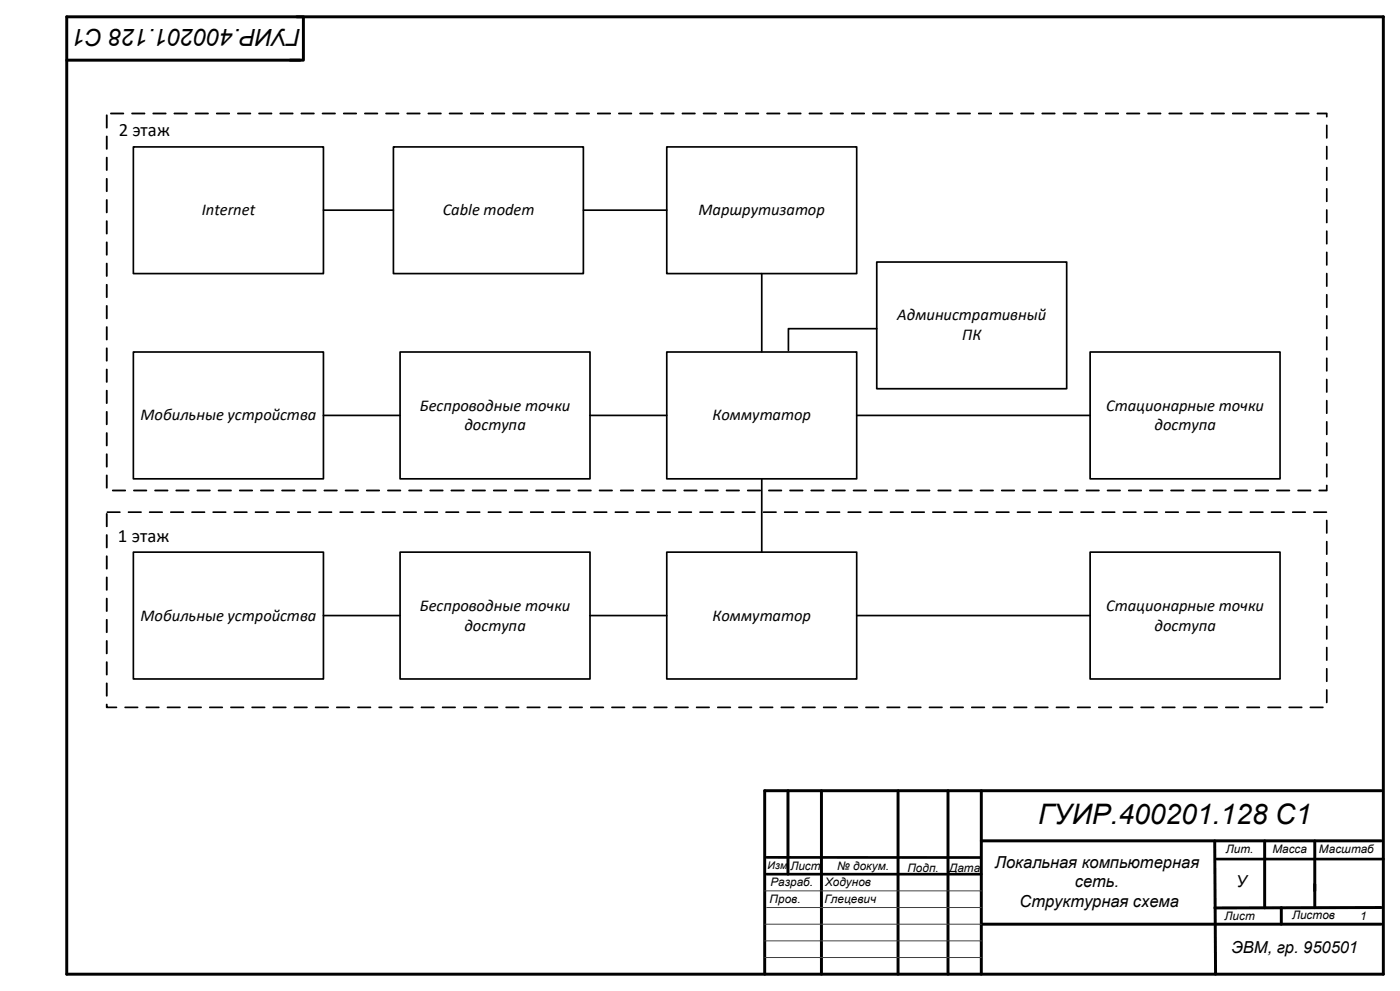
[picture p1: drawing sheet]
<svg xmlns="http://www.w3.org/2000/svg" width="420mm" height="297mm" viewBox="0 0 420 297" stroke-linecap="round" stroke-linejoin="round" font-family="sans-serif">
<g fill="none" stroke="#000" stroke-width=".89">
<path d="M20 5h395v287h-395zM20 18h70M89 5h2v13h-4M236.4 237v25M246.4 237v55M269.4 237v55M284.4 237v55M294.4 237v55M414.4 237h-185v55M294.4 252h120M364.4 252l.3 40M379.4 252v20.1"/>
<path d="M394.4 252v20M294.4 277h70M364.5 277h49.9M384.4 272v5M414.4 272l-50 .1"/>
</g>
<path d="M229.4 277h65M229.4 267h65M230 272h64.4M229.4 282h65M229.4 287h65" fill="none" stroke="#404040" stroke-width=".3"/>
<path d="M230 257h64M365 257.5h50M230 262h64.4" fill="none" stroke="#000" stroke-width=".8"/>
<g fill="none" stroke="#000" stroke-width=".51">
<path d="M40 44h57v38h-57zM118 44h57v38h-57zM200 44h57v38h-57zM97 63h21M175 63h25M263 78.5h57v38h-57zM228.5 82v23.5M263 98.5h-26.5v6.5M40 105.5h57v38h-57zM120 105.5h57v38h-57zM200 105.5h57v38h-57zM327 105.5h57v38h-57z"/>
<path d="M97 124.5h23M177 124.5h23M257 124.5h70M228.5 143.5v22M40 165.5h57v38h-57zM120 165.5h57v38h-57zM200 165.5h57v38h-57zM327 165.5h57v38h-57zM97 184.5h23M177 184.5h23M257 184.5h70"/>
</g>
<g fill="#000">
<path d="M31.8 34.4l.4-.1 .1 .2v3.8l-.3 .2-.3-.2zM31.8 40.7h.4l.1 .2v3.7l-.3 .3-.3-.3zM31.8 47.1l.4-.1 .1 .2v3.7l-.3 .3-.3-.3zM31.8 53.4h.4l.1 .2v3.7l-.3 .3-.3-.3zM31.8 59.8l.4-.1 .1 .2v3.7l-.3 .3-.3-.3zM31.8 66.2l.4-.1 .1 .2v3.7l-.3 .3-.3-.3zM31.8 72.5l.4-.1 .1 .2v3.7l-.3 .3-.3-.3zM31.8 78.9l.4-.1 .1 .2v3.7l-.3 .3-.3-.3zM31.8 85.2l.4-.1 .1 .2v3.7l-.3 .3-.3-.3zM31.8 91.6l.4-.1 .1 .2v3.7l-.3 .3-.3-.3zM31.8 97.9l.4-.1 .1 .2v3.7l-.3 .3-.3-.3zM31.8 104.3l.4-.1 .1 .2v3.7l-.3 .3-.3-.3zM31.8 110.6l.4-.1 .1 .2v3.7l-.3 .3-.3-.3zM31.8 117l.4-.1 .1 .2v3.7l-.3 .3-.3-.3zM31.8 123.3l.4-.1 .1 .2v3.7l-.3 .3-.3-.3zM31.8 129.7l.4-.1 .1 .2v3.7l-.3 .3-.3-.3zM31.8 136l.4-.1 .1 .2v3.7l-.3 .3-.3-.3zM31.8 142.4l.4-.1 .1 .2v3.7l-.3 .2-.3-.2zM33.6 146.9l3.9-.2 .3 .3-.3 .3h-3.6zM40 146.9l3.9-.2 .3 .3-.3 .3h-3.7zM46.3 146.9l3.9-.2 .3 .3-.3 .3h-3.6zM52.7 146.9l3.9-.2 .3 .3-.3 .3h-3.7zM59 146.9l3.9-.2 .3 .3-.3 .3h-3.6zM65.4 146.9l3.9-.2 .3 .3-.3 .3h-3.7zM71.7 146.9l3.9-.2 .3 .3-.3 .3h-3.6zM78.2 146.8l3.8-.1 .3 .3-.3 .3h-3.7l-.3-.3zM84.5 146.8l3.8-.1 .3 .3-.3 .3h-3.6l-.3-.3zM90.9 146.8l3.8-.1 .3 .3-.3 .3h-3.7l-.3-.3zM97.2 146.8l3.8-.1 .3 .3-.3 .3h-3.6l-.3-.3zM103.6 146.8l3.8-.1 .3 .3-.3 .3h-3.7l-.3-.3zM109.9 146.8l3.8-.1 .3 .3-.3 .3h-3.6l-.3-.3zM116.2 146.9l3.9-.2 .3 .3-.3 .3h-3.7zM122.5 146.9l3.9-.2 .3 .3-.3 .3h-3.6zM128.9 146.9l3.9-.2 .3 .3-.3 .3h-3.7zM135.3 146.8l3.8-.1 .3 .3-.3 .3h-3.7l-.2-.3zM141.7 146.8l3.8-.1 .3 .3-.3 .3h-3.7l-.3-.3zM148 146.8l3.8-.1 .3 .3-.3 .3h-3.7l-.2-.3zM154.4 146.8l3.8-.1 .3 .3-.3 .3h-3.7l-.3-.3zM160.7 146.8l3.8-.1 .3 .3-.3 .3h-3.7l-.2-.3zM167.1 146.8l3.8-.1 .3 .3-.3 .3h-3.7l-.3-.3zM173.4 146.8l3.8-.1 .3 .3-.3 .3h-3.7l-.2-.3zM179.8 146.8l3.8-.1 .3 .3-.3 .3h-3.7l-.3-.3zM186.1 146.8l3.8-.1 .3 .3-.3 .3h-3.7l-.2-.3zM192.5 146.8l3.8-.1 .3 .3-.3 .3h-3.7l-.3-.3zM198.8 146.8l3.8-.1 .3 .3-.3 .3h-3.7l-.2-.3zM205.2 146.8l3.8-.1 .3 .3-.3 .3h-3.7l-.3-.3zM211.5 146.8l3.8-.1 .3 .3-.3 .3h-3.7l-.2-.3zM217.9 146.8l3.8-.1 .3 .3-.3 .3h-3.7l-.3-.3zM224.2 146.8l3.8-.1 .3 .3-.3 .3h-3.7l-.2-.3zM230.6 146.8l3.8-.1 .3 .3-.3 .3h-3.7l-.3-.3zM236.9 146.8l3.8-.1 .3 .3-.3 .3h-3.7l-.2-.3zM243.3 146.8l3.8-.1 .3 .3-.3 .3h-3.7l-.3-.3zM249.6 146.8l3.8-.1 .3 .3-.3 .3h-3.7l-.2-.3zM256 146.8l3.8-.1 .3 .3-.3 .3h-3.7l-.3-.3zM262.3 146.8l3.8-.1 .3 .3-.3 .3h-3.7l-.2-.3zM268.7 146.8l3.8-.1 .3 .3-.3 .3h-3.7l-.3-.3zM275 146.8l3.8-.1 .3 .3-.3 .3h-3.7l-.2-.3zM281.4 146.8l3.8-.1 .3 .3-.3 .3h-3.7l-.3-.3zM287.7 146.8l3.8-.1 .3 .3-.3 .3h-3.7l-.2-.3zM294.1 146.8l3.8-.1 .3 .3-.3 .3h-3.7l-.3-.3zM300.4 146.8l3.8-.1 .3 .3-.3 .3h-3.7l-.2-.3zM306.8 146.8l3.8-.1 .3 .3-.3 .3h-3.7l-.3-.3zM313.1 146.8l3.8-.1 .3 .3-.3 .3h-3.7l-.2-.3zM319.5 146.8l3.8-.1 .3 .3-.3 .3h-3.7l-.3-.3zM325.8 146.8l3.8-.1 .3 .3-.3 .3h-3.7l-.2-.3zM332.2 146.8l3.8-.1 .3 .3-.3 .3h-3.7l-.3-.3zM338.5 146.8l3.8-.1 .3 .3-.3 .3h-3.7l-.2-.3zM344.9 146.8l3.8-.1 .3 .3-.3 .3h-3.7l-.3-.3zM351.2 146.8l3.8-.1 .3 .3-.3 .3h-3.7l-.2-.3zM357.6 146.8l3.8-.1 .3 .3-.3 .3h-3.7l-.3-.3zM363.9 146.8l3.8-.1 .3 .3-.3 .3h-3.7l-.2-.3zM370.3 146.8l3.8-.1 .3 .3-.3 .3h-3.7l-.3-.3zM376.6 146.8l3.8-.1 .3 .3-.3 .3h-3.7l-.2-.3zM383 146.8l3.8-.1 .3 .3-.3 .3h-3.7l-.3-.3zM389.3 146.8l3.8-.1 .3 .3-.3 .3h-3.7l-.2-.3zM395.7 146.8l2.3-.1-.2 .3v-1.6l.4-.1v1.9l-2.4 .1-.3-.3zM397.9 138.9l.4 .3v3.7l-.3 .2-.2-.2zM397.9 132.6l.4 .2v3.7l-.3 .3-.2-.3zM397.9 126.2l.4 .3v3.7l-.3 .2-.2-.2zM397.9 119.9l.4 .2v3.7l-.3 .3-.2-.3zM397.9 113.5l.4 .3v3.7l-.3 .2-.2-.2zM397.9 107.2l.4 .2v3.7l-.3 .3-.2-.3zM397.9 100.8l.4 .3v3.7l-.3 .2-.2-.2zM397.9 94.5l.4 .2v3.7l-.3 .3-.2-.3zM397.9 88.1l.4 .3v3.7l-.3 .2-.2-.2zM397.9 81.8l.4 .2v3.7l-.3 .3-.2-.3zM397.9 75.4l.4 .3v3.7l-.3 .2-.2-.2zM397.9 69.1l.4 .2v3.7l-.3 .3-.2-.3zM397.9 62.7l.4 .3v3.7l-.3 .2-.2-.2zM397.9 56.4l.4 .2v3.7l-.3 .3-.2-.3zM397.9 50l.4 .3v3.7l-.3 .2-.2-.2zM397.8 43.8l.3-.1 .2 .2v3.7l-.3 .3-.2-.3zM397.8 37.5l.3-.1 .2 .2v3.7l-.3 .3-.2-.3zM395.1 33.8h3l.1 1.3h-.4v-1.1l.2 .3h-2.8l-.2-.3zM388.8 33.8l3.8-.1 .3 .3-.3 .3h-3.7l-.3-.3zM382.4 33.8l3.8-.1 .3 .3-.3 .3h-3.7l-.2-.3zM376.1 33.8l3.8-.1 .3 .3-.3 .3h-3.7l-.3-.3zM369.7 33.8l3.8-.1 .3 .3-.3 .3h-3.7l-.2-.3zM363.4 33.8l3.8-.1 .3 .3-.3 .3h-3.7l-.3-.3zM357 33.8l3.8-.1 .3 .3-.3 .3h-3.7l-.2-.3zM350.7 33.8l3.8-.1 .3 .3-.3 .3h-3.7l-.3-.3zM344.3 33.8l3.8-.1 .3 .3-.3 .3h-3.7l-.2-.3zM338 33.8l3.8-.1 .3 .3-.3 .3h-3.7l-.3-.3zM331.6 33.8l3.8-.1 .3 .3-.3 .3h-3.7l-.2-.3zM325.3 33.8l3.8-.1 .3 .3-.3 .3h-3.7l-.3-.3zM318.9 33.8l3.8-.1 .3 .3-.3 .3h-3.7l-.2-.3zM312.6 33.8l3.8-.1 .3 .3-.3 .3h-3.7l-.3-.3zM306.2 33.8l3.8-.1 .3 .3-.3 .3h-3.7l-.2-.3zM299.9 33.8l3.8-.1 .3 .3-.3 .3h-3.7l-.3-.3zM293.5 33.8l3.8-.1 .3 .3-.3 .3h-3.7l-.2-.3zM287.2 33.8l3.8-.1 .3 .3-.3 .3h-3.7l-.3-.3zM280.8 33.8l3.8-.1 .3 .3-.3 .3h-3.7l-.2-.3zM274.5 33.8l3.8-.1 .3 .3-.3 .3h-3.7l-.3-.3zM268.1 33.8l3.8-.1 .3 .3-.3 .3h-3.7l-.2-.3zM261.8 33.8l3.8-.1 .3 .3-.3 .3h-3.7l-.3-.3zM255.4 33.8l3.8-.1 .3 .3-.3 .3h-3.7l-.2-.3zM249.1 33.8l3.8-.1 .3 .3-.3 .3h-3.7l-.3-.3zM242.7 33.8l3.8-.1 .3 .3-.3 .3h-3.7l-.2-.3zM236.4 33.8l3.8-.1 .3 .3-.3 .3h-3.7l-.3-.3zM230 33.8l3.8-.1 .3 .3-.3 .3h-3.7l-.2-.3zM223.7 33.8l3.8-.1 .3 .3-.3 .3h-3.7l-.3-.3zM217.3 33.8l3.8-.1 .3 .3-.3 .3h-3.7l-.2-.3zM211 33.8l3.8-.1 .3 .3-.3 .3h-3.7l-.3-.3zM204.6 33.8l3.8-.1 .3 .3-.3 .3h-3.7l-.2-.3zM198.3 33.8l3.8-.1 .3 .3-.3 .3h-3.7l-.3-.3zM191.9 33.8l3.8-.1 .3 .3-.3 .3h-3.7l-.2-.3zM185.6 33.8l3.8-.1 .3 .3-.3 .3h-3.7l-.3-.3zM179.2 33.8l3.8-.1 .3 .3-.3 .3h-3.7l-.2-.3zM172.9 33.8l3.8-.1 .3 .3-.3 .3h-3.7l-.3-.3zM166.5 33.8l3.8-.1 .3 .3-.3 .3h-3.7l-.2-.3zM160.2 33.8l3.8-.1 .3 .3-.3 .3h-3.7l-.3-.3zM153.8 33.8l3.8-.1 .3 .3-.3 .3h-3.7l-.2-.3zM147.5 33.8l3.8-.1 .3 .3-.3 .3h-3.7l-.3-.3zM141.1 33.8l3.8-.1 .3 .3-.3 .3h-3.7l-.2-.3zM134.8 33.8l3.8-.1 .3 .3-.3 .3h-3.7l-.3-.3zM128.4 33.8l3.8-.1 .3 .3-.3 .3h-3.7l-.2-.3zM122.1 33.8l3.8-.1 .3 .3-.3 .3h-3.7l-.3-.3zM115.7 33.8l3.8-.1 .3 .3-.3 .3h-3.7l-.2-.3zM109.4 33.8l3.8-.1 .3 .3-.3 .3h-3.7l-.3-.3zM103 33.8l3.8-.1 .3 .3-.3 .3h-3.7l-.2-.3zM96.7 33.8l3.8-.1 .3 .3-.3 .3h-3.7l-.3-.3zM90.3 33.8l3.8-.1 .3 .3-.3 .3h-3.7l-.2-.3zM84 33.8l3.8-.1 .3 .3-.3 .3h-3.7l-.3-.3zM77.6 33.8l3.8-.1 .3 .3-.3 .3h-3.7l-.2-.3zM71.3 33.8l3.8-.1 .3 .3-.3 .3h-3.7l-.3-.3zM64.9 33.8l3.8-.1 .3 .3-.3 .3h-3.7l-.2-.3zM58.6 33.8l3.8-.1 .3 .3-.3 .3h-3.7l-.3-.3zM52.2 33.8l3.8-.1 .3 .3-.3 .3h-3.7l-.2-.3zM45.9 33.8l3.8-.1 .3 .3-.3 .3h-3.7l-.3-.3zM39.5 33.8l3.8-.1 .3 .3-.3 .3h-3.7l-.2-.3zM33.2 33.8l3.8-.1 .3 .3-.3 .3h-3.7l-.3-.3z"/>
<path d="M31.9 153.8l.4 .3v3.6l-.3 .3-.3-.3zM31.9 160.1l.4 .3v3.7l-.3 .2-.3-.2zM31.9 166.5l.4 .3v3.6l-.3 .3-.3-.3zM31.9 172.8l.4 .3v3.7l-.3 .2-.3-.2zM31.8 179.2h.4l.1 .2v3.7l-.3 .3-.3-.3zM31.8 185.6l.4-.1 .1 .3v3.7l-.3 .2-.3-.2zM31.8 191.9h.4l.1 .2v3.7l-.3 .3-.3-.3zM31.8 198.3l.4-.1 .1 .3v3.7l-.3 .2-.3-.2zM31.8 204.6h.4l.1 .2v3.7l-.3 .3-.3-.3zM31.8 211h.5v1l-.3-.2h2.9l.2 .3-3.1 .2-.3-.3zM37.3 211.9l3.9-.1 .3 .2-.3 .3h-3.7zM43.7 211.9l3.9-.1 .3 .2-.3 .3h-3.7zM50 211.9l3.9-.1 .3 .2-.3 .3h-3.7zM56.5 211.8h3.8l.3 .2-.3 .3h-3.7l-.2-.2zM62.8 211.8h3.8l.3 .2-.3 .3h-3.7l-.2-.2zM69.1 211.9l3.9-.1 .3 .2-.3 .3h-3.7zM75.5 211.8h3.8l.3 .2-.3 .3h-3.7l-.2-.2zM81.9 211.8h3.8l.3 .2-.3 .3h-3.7l-.2-.2zM88.2 211.8h3.8l.3 .2-.3 .3h-3.7l-.2-.2zM94.6 211.8h3.8l.3 .2-.3 .3h-3.7l-.2-.2zM100.8 211.9l3.9-.1 .3 .2-.3 .3h-3.7zM107.3 211.8h3.8l.3 .2-.3 .3h-3.7l-.2-.2zM113.6 211.8h3.8l.3 .2-.3 .3h-3.7l-.2-.2zM120 211.8h3.8l.3 .2-.3 .3h-3.7l-.2-.2zM126.3 211.8h3.8l.3 .2-.3 .3h-3.7l-.2-.2zM132.7 211.8h3.8l.3 .2-.3 .3h-3.7l-.2-.2zM139 211.8h3.8l.3 .2-.3 .3h-3.7l-.2-.2zM145.4 211.8h3.8l.3 .2-.3 .3h-3.7l-.2-.2zM151.7 211.8h3.8l.3 .2-.3 .3h-3.7l-.2-.2zM158.1 211.8h3.8l.3 .2-.3 .3h-3.7l-.2-.2zM164.4 211.8h3.8l.3 .2-.3 .3h-3.7l-.2-.2zM170.8 211.8h3.8l.3 .2-.3 .3h-3.7l-.2-.2zM177.1 211.8h3.8l.3 .2-.3 .3h-3.7l-.2-.2zM183.5 211.8h3.8l.3 .2-.3 .3h-3.7l-.2-.2zM189.8 211.8h3.8l.3 .2-.3 .3h-3.7l-.2-.2zM196.2 211.8h3.8l.3 .2-.3 .3h-3.7l-.2-.2zM202.5 211.8h3.8l.3 .2-.3 .3h-3.7l-.2-.2zM208.9 211.8h3.8l.3 .2-.3 .3h-3.7l-.2-.2zM215.2 211.8h3.8l.3 .2-.3 .3h-3.7l-.2-.2zM221.6 211.8h3.8l.3 .2-.3 .3h-3.7l-.2-.2zM227.9 211.8h3.8l.3 .2-.3 .3h-3.7l-.2-.2zM234.3 211.8h3.8l.3 .2-.3 .3h-3.7l-.2-.2zM240.6 211.8h3.8l.3 .2-.3 .3h-3.7l-.2-.2zM247 211.8h3.8l.3 .2-.3 .3h-3.7l-.2-.2zM253.3 211.8h3.8l.3 .2-.3 .3h-3.7l-.2-.2zM259.7 211.8h3.8l.3 .2-.3 .3h-3.7l-.2-.2zM266 211.8h3.8l.3 .2-.3 .3h-3.7l-.2-.2zM272.3 211.9l3.9-.1 .3 .2-.3 .3h-3.7zM278.6 211.9l3.9-.1 .3 .2-.3 .3h-3.7zM285 211.9l3.9-.1 .3 .2-.3 .3h-3.7zM291.3 211.9l3.9-.1 .3 .2-.3 .3h-3.7zM297.7 211.9l3.9-.1 .3 .2-.3 .3h-3.7zM304 211.9l3.9-.1 .3 .2-.3 .3h-3.7zM310.4 211.9l3.9-.1 .3 .2-.3 .3h-3.7zM316.7 211.9l3.9-.1 .3 .2-.3 .3h-3.7zM323.1 211.9l3.9-.1 .3 .2-.3 .3h-3.7zM329.4 211.9l3.9-.1 .3 .2-.3 .3h-3.7zM335.8 211.9l3.9-.1 .3 .2-.3 .3h-3.7zM342.1 211.9l3.9-.1 .3 .2-.3 .3h-3.7zM348.5 211.9l3.9-.1 .3 .2-.3 .3h-3.7zM354.8 211.9l3.9-.1 .3 .2-.3 .3h-3.7zM361.2 211.9l3.9-.1 .3 .2-.3 .3h-3.7zM367.5 211.9l3.9-.1 .3 .2-.3 .3h-3.7zM373.9 211.9l3.9-.1 .2 .2-.2 .3h-3.7zM380.2 211.9l3.9-.1 .3 .2-.3 .3h-3.7zM386.5 211.9l4-.1 .2 .2-.2 .3h-3.7zM392.9 211.9l3.9-.1 .3 .2-.3 .3h-3.7zM397.9 206.6l.4 .2v3.7l-.3 .3-.2-.3zM397.9 200.2l.4 .2v3.8l-.3 .2-.2-.2zM397.9 193.9l.4 .2v3.7l-.3 .3-.2-.3zM397.9 187.5l.4 .2v3.8l-.3 .2-.2-.2zM397.9 181.2l.4 .2v3.7l-.3 .3-.2-.3zM397.9 174.8l.4 .2v3.8l-.3 .2-.2-.2zM397.9 168.5l.4 .2v3.7l-.3 .3-.2-.3zM397.9 162.1l.4 .2v3.8l-.3 .2-.2-.2zM397.9 155.8l.4 .2v3.7l-.3 .3-.2-.3zM394 153.3l3.9-.1 .2 .3-.2 .3h-3.7l-.3-.2zM387.6 153.3l3.9-.1 .3 .3-.3 .3h-3.7l-.2-.2zM381.3 153.3l3.9-.1 .2 .3-.2 .3h-3.7l-.3-.2zM374.9 153.3l3.9-.1 .3 .3-.3 .3h-3.7l-.2-.2zM368.6 153.3l3.9-.1 .2 .3-.2 .3h-3.7l-.3-.2zM362.2 153.3l3.9-.1 .3 .3-.3 .3h-3.7l-.2-.2zM355.9 153.3l3.9-.1 .2 .3-.2 .3h-3.7l-.3-.2zM349.5 153.3l3.9-.1 .3 .3-.3 .3h-3.7l-.2-.2zM343.2 153.3l3.9-.1 .2 .3-.2 .3h-3.7l-.3-.2zM336.8 153.3l3.9-.1 .3 .3-.3 .3h-3.7l-.2-.2zM330.5 153.3l3.9-.1 .2 .3-.2 .3h-3.7l-.3-.2zM324.1 153.3l3.9-.1 .3 .3-.3 .3h-3.7l-.2-.2zM317.8 153.3l3.9-.1 .2 .3-.2 .3h-3.7l-.3-.2zM311.4 153.3l3.9-.1 .3 .3-.3 .3h-3.7l-.2-.2zM305.1 153.3l3.9-.1 .2 .3-.2 .3h-3.7l-.3-.2zM298.7 153.3l3.9-.1 .3 .3-.3 .3h-3.7l-.2-.2zM292.4 153.3l3.9-.1 .2 .3-.2 .3h-3.7l-.3-.2zM286 153.3l3.9-.1 .3 .3-.3 .3h-3.7l-.2-.2zM279.7 153.3l3.9-.1 .2 .3-.2 .3h-3.7l-.3-.2zM273.3 153.3l3.9-.1 .3 .3-.3 .3h-3.7l-.2-.2zM267 153.3l3.9-.1 .2 .3-.2 .3h-3.7l-.3-.2zM260.6 153.3l3.9-.1 .3 .3-.3 .3h-3.7l-.2-.2zM254.3 153.3l3.9-.1 .2 .3-.2 .3h-3.7l-.3-.2zM247.9 153.3l3.9-.1 .3 .3-.3 .3h-3.7l-.2-.2zM241.6 153.3l3.9-.1 .2 .3-.2 .3h-3.7l-.3-.2zM235.2 153.3l3.9-.1 .3 .3-.3 .3h-3.7l-.2-.2zM228.9 153.3l3.9-.1 .2 .3-.2 .3h-3.7l-.3-.2zM222.5 153.3l3.9-.1 .3 .3-.3 .3h-3.7l-.2-.2zM216.2 153.3l3.9-.1 .2 .3-.2 .3h-3.7l-.3-.2zM209.8 153.3l3.9-.1 .3 .3-.3 .3h-3.7l-.2-.2zM203.5 153.3l3.9-.1 .2 .3-.2 .3h-3.7l-.3-.2zM197.1 153.3l3.9-.1 .3 .3-.3 .3h-3.7l-.2-.2zM190.8 153.3l3.9-.1 .2 .3-.2 .3h-3.7l-.3-.2zM184.4 153.3l3.9-.1 .3 .3-.3 .3h-3.7l-.2-.2zM178.1 153.3l3.9-.1 .2 .3-.2 .3h-3.7l-.3-.2zM171.7 153.3l3.9-.1 .3 .3-.3 .3h-3.7l-.2-.2zM165.4 153.3l3.9-.1 .2 .3-.2 .3h-3.7l-.3-.2zM159 153.3l3.9-.1 .3 .3-.3 .3h-3.7l-.2-.2zM152.7 153.3l3.9-.1 .2 .3-.2 .3h-3.7l-.3-.2zM146.3 153.3l3.9-.1 .3 .3-.3 .3h-3.7l-.2-.2zM140 153.3l3.9-.1 .2 .3-.2 .3h-3.7l-.3-.2zM133.6 153.3l3.9-.1 .3 .3-.3 .3h-3.7l-.2-.2zM127.3 153.3l3.9-.1 .2 .3-.2 .3h-3.7l-.3-.2zM120.9 153.3l3.9-.1 .3 .3-.3 .3h-3.7l-.2-.2zM114.6 153.3l3.9-.1 .2 .3-.2 .3h-3.7l-.3-.2zM108.2 153.3l3.9-.1 .3 .3-.3 .3h-3.7l-.2-.2zM101.9 153.3l3.9-.1 .2 .3-.2 .3h-3.7l-.3-.2zM95.5 153.3l3.9-.1 .3 .3-.3 .3h-3.7l-.2-.2zM89.2 153.3l3.9-.1 .2 .3-.2 .3h-3.7l-.3-.2zM82.8 153.3l3.9-.1 .3 .3-.3 .3h-3.7l-.2-.2zM76.5 153.3l3.9-.1 .2 .3-.2 .3h-3.7l-.3-.2zM70.1 153.3l3.9-.1 .3 .3-.3 .3h-3.7l-.2-.2zM63.8 153.3l3.9-.1 .2 .3-.2 .3h-3.7l-.3-.2zM57.4 153.3l3.9-.1 .3 .3-.3 .3h-3.7l-.2-.2zM51.1 153.3l3.9-.1 .2 .3-.2 .3h-3.7l-.3-.2zM44.7 153.3l3.9-.1 .3 .3-.3 .3h-3.7l-.2-.2zM38.4 153.3l3.9-.1 .2 .3-.2 .3h-3.7l-.3-.2zM32 153.3l3.9-.1 .3 .3-.3 .3h-3.7l-.2-.2z"/>
</g>
<text font-size="8.5" x="311.4" y="247.1">ГУИР.400201.128 С1</text>
<text font-size="7.1" x="90.2" y="8.8" transform="rotate(-180 90.2 8.8)">ГУИР.400201.128 С1</text>
<g font-size="5.6">
<text x="35.6" y="40.8">2 этаж</text>
<text x="35.4" y="162.3">1 этаж</text>
</g>
<g font-size="5">
<text x="60.5" y="64.5">Internet</text>
<text x="132.8" y="64.5">Cable modem</text>
<text x="209.6" y="64.5">Маршрутизатор</text>
<text x="269.2" y="96.1">Административный</text>
<text x="288.7" y="102">ПК</text>
<text x="125.9" y="123.1">Беспроводные точки</text>
<text x="331.9" y="123.1">Стационарные точки</text>
<text x="42.2" y="126">Мобильные устройства</text>
<text x="139.3" y="129">доступа</text>
<text x="213.8" y="126">Коммутатор</text>
<text x="346.3" y="129">доступа</text>
<text x="125.9" y="183">Беспроводные точки</text>
<text x="331.9" y="183">Стационарные точки</text>
<text x="42.2" y="186">Мобильные устройства</text>
<text x="139.3" y="189">доступа</text>
<text x="213.8" y="186">Коммутатор</text>
<text x="346.3" y="189">доступа</text>
<text x="298.5" y="260.1">Локальная компьютерная</text>
<text x="322.5" y="266">сеть.</text>
<text x="370.8" y="265.9">У</text>
<text x="305.9" y="271.9">Структурная схема</text>
<text x="369.4" y="285.5">ЭВМ, гр. 950501</text>
</g>
<g font-size="3.5">
<text x="367.7" y="255.6">Лит.</text>
<text x="381.7" y="255.6">Масса</text>
<text x="395.7" y="255.5">Масштаб</text>
<text x="237.1" y="260.6">Лист</text>
<text x="251.2" y="260.8">№ докум.</text>
<text x="272.2" y="261.4">Подп.</text>
<text x="284.7" y="261.4">Дата</text>
<text x="231.1" y="265.6">Разраб.</text>
<text x="247.5" y="265.6">Ходунов</text>
<text x="230.9" y="270.6">Пров.</text>
<text x="247.4" y="270.6">Глецевич</text>
<text x="367.4" y="275.6">Лист</text>
<text x="387.6" y="275.5">Листов</text>
<text x="408.1" y="275.6">1</text>
</g>
<text font-size="3.2" x="230.3" y="260.4">Изм.</text>
</svg>
